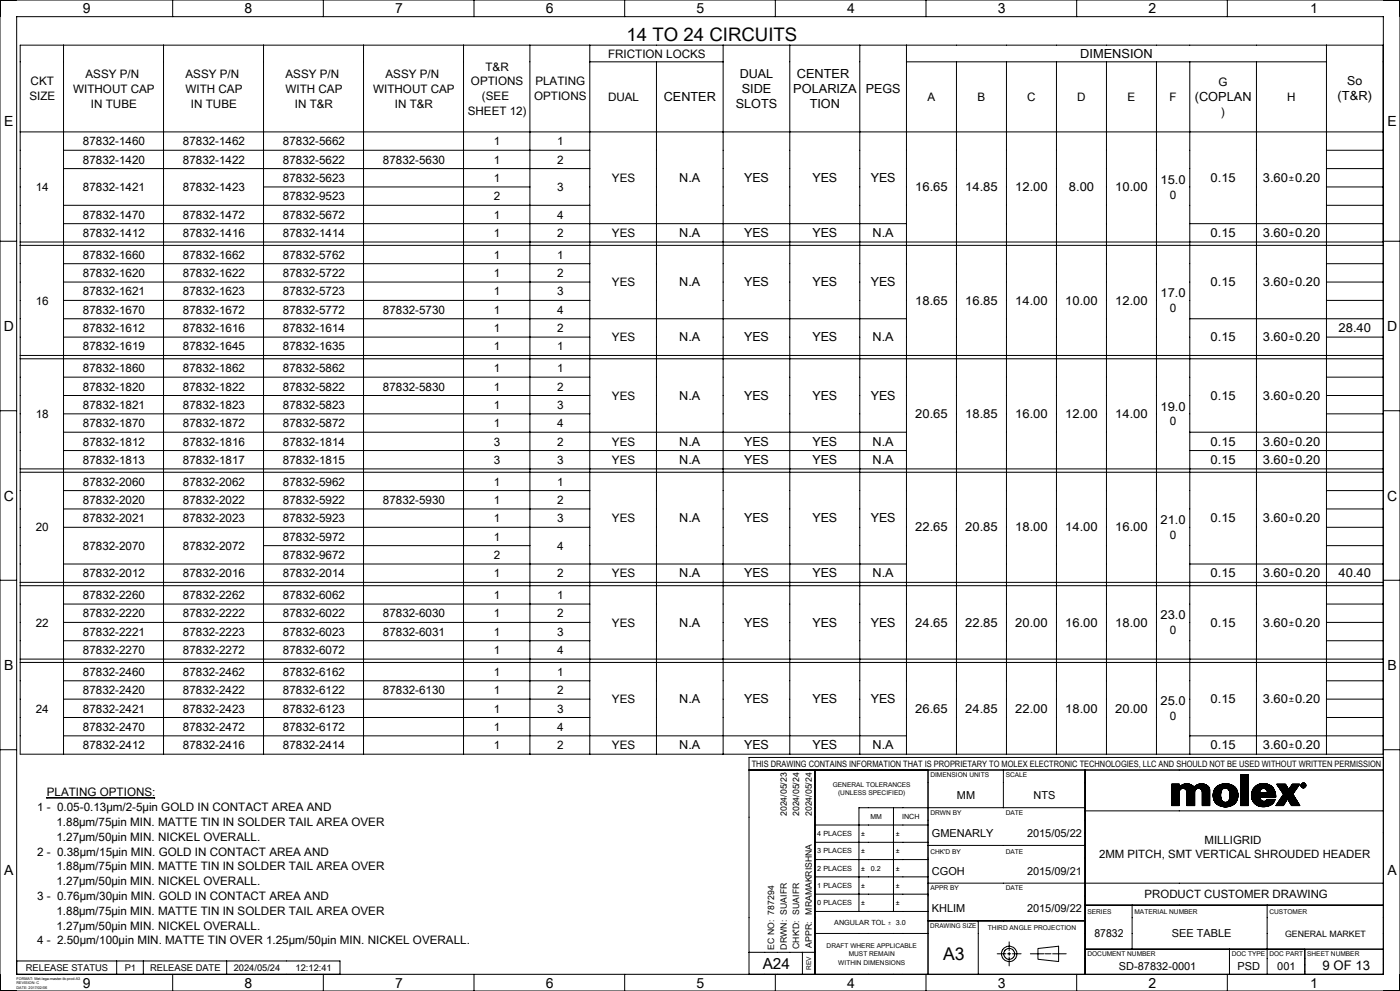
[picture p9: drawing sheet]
<svg xmlns="http://www.w3.org/2000/svg" width="420mm" height="297mm" viewBox="0 0 420 297" stroke-linecap="round" stroke-linejoin="round" font-family="sans-serif">
<g fill="none" stroke="#000" stroke-width=".3">
<path d="M0 0h420v297h-420zM5 5h410v287h-410zM19.1 13.5v212.5M49.1 13.5v212.5M51.8 0v5M79.1 13.5v212.5M97 0v5M109.1 13.5v212.5M139.1 13.5v212.5M142.2 0v5M159 13.5v212.5M176.9 13.5v212.5"/>
<path d="M176.9 18.5h40M187.4 0v5M196.9 18.5v207.5M216.9 13.5v212.5M232.6 0v5M236.9 13.5v212.5M257.9 13.5v212.5M271.9 13.5v212.5M271.9 18.5h126M277.8 0v5M286.9 18.5v207.5M301.9 18.5v207.5"/>
<path d="M316.9 18.5v207.5M323 0v5M331.9 18.5v207.5M346.9 18.5v207.5M356.9 18.5v207.5M368.2 0v5M376.9 18.5v207.5M397.9 13.5v212.5M414.9 13.5h-408.8v212.5h408.8M6.1 39.5h408.8M19.1 45h157.8M19.1 50.5h157.8"/>
<path d="M79.1 56h79.9M397.9 45h17M397.9 50.5h17M397.9 56h17M0 72.3h5M6.1 73.5h408.8M6.1 72.5h408.8M19.1 79h157.8M19.1 61.5h157.8M19.1 67h252.8M356.9 67h58M397.9 79h17"/>
<path d="M397.9 61.5h17M415 72.3h5M19.1 84.5h157.8M19.1 90h157.8M19.1 95.5h252.8M356.9 95.5h58M397.9 84.5h17M397.9 90h17M6.1 106.5h408.8M6.1 107.5h408.8M19.1 101h157.8M19.1 113h157.8"/>
<path d="M19.1 118.5h157.8M397.9 101h17M397.9 113h17M397.9 118.5h17M0 123.1h5M19.1 124h157.8M19.1 129.5h252.8M19.1 135h252.8M356.9 129.5h58M356.9 135h58M397.9 124h17M415 123.1h5"/>
<path d="M6.1 140.5h408.8M6.1 141.5h408.8M19.1 147h157.8M19.1 152.5h157.8M19.1 158h157.8M397.9 147h17M397.9 152.5h17M397.9 158h17M0 173.9h5M6.1 174.5h408.8M6.1 175.5h408.8M19.1 169h252.8"/>
<path d="M79.1 163.5h79.9M356.9 169h58M397.9 163.5h17M415 173.9h5M6.1 197.5h408.8M6.1 198.5h408.8M19.1 181h157.8M19.1 186.5h157.8M19.1 192h157.8M397.9 181h17M397.9 186.5h17M397.9 192h17"/>
<path d="M19.1 204h157.8M19.1 209.5h157.8M19.1 215h157.8M397.9 204h17M397.9 209.5h17M397.9 215h17M0 224.7h5M14 239h32.4v.2h-32.4zM19.1 220.5h252.8M224.7 230.8h190.3M244.5 230.8v61.2M278.4 230.8v61.2"/>
<path d="M301 230.8v11.3M325.5 230.8v61.2M351.6 235l-.1 .2M351.7 235l-.2 .3M351.9 235l-.4 .5 .4-.5M352 235l-.5 .6M352.2 235l-.7 .7M352.3 235l-.8 .8M352.3 235l-.8 .9M352.5 235l-1 1M352.6 235l-1.1 1.1M352.7 235l-1.2 1.2"/>
<path d="M352.8 235l-1.3 1.4M352.9 235l-1.4 1.4M353 235l-1.5 1.5M353.1 235l-1.6 1.7M353.2 235l-1.7 1.8M353.3 235l-1.8 1.8M353.4 235l-1.9 2M353.5 235l-2 2.1M353.6 235l-2.1 2.2M353.8 235l-2.3 2.3M353.8 237.4a1.14 1.14 0 0 1 1.1-1.1 1.14 1.14 0 0 1 1.2 1.1M353.8 239.9l-1.5 1.5"/>
<path d="M353.8 239.8l-1.6 1.6M353.8 239.7l-1.8 1.7M353.8 239.6l-1.8 1.8M353.8 239.5l-1.9 1.9M353.8 239.4l-2.1 2M353.8 239.3l-2.2 2.1M353.8 239.1l-2.2 2.3 2.2-2.2M353.8 239l-2.3 2.3M353.8 238.8l-2.3 2.4M353.8 238.8l-2.3 2.3M353.8 238.7l-2.3 2.3M353.8 238.5l-2.3 2.4"/>
<path d="M353.8 238.4l-2.3 2.4M353.8 238.1l-2.3 2.6M353.8 238l-2.3 2.4M353.8 237.9l-2.3 2.4M353.8 237.8l-2.3 2.3M353.8 237.7l-2.3 2.4M353.8 237.6l-2.3 2.4M353.8 237.5l-2.3 2.3M353.8 237.4l-2.3 2.3M353.8 235v.9a2.94 2.94 0 0 1 4.4 0 2.7 2.7 0 0 1 4.7 .9v4.6M353.8 235.6l-2.3 2.3M353.8 235.5l-2.3 2.3"/>
<path d="M353.8 235.4l-2.3 2.3M353.8 235.3l-2.3 2.3M353.8 235.1l-2.3 2.4M353.8 235.1l-2.3 2.3M353.8 235h-2.3v6.4h2.3v-4M353.8 237.3l-2.3 2.3M353.8 235.9l-2.3 2.3M353.8 235.8l-2.3 2.4M353.8 235.7l-2.3 2.3M353.8 237.1l-2.3 2.4M353.9 237l-2.4 2.4M354.1 236.7l-2.6 2.6"/>
<path d="M354.5 235.3l-3 3M354.7 235.2l-3.2 3.3M355 235.1l-3.5 3.5M355.2 236.3l1.4-1.3-1.3 1.3M355.2 235l-3.7 3.8 3.6-3.8M355.4 235l-3.9 3.9M355.5 234.9l-4 4.1M355.7 234.9l-4.2 4.2M355.7 234.9l-4.2 4.3M355.9 234.9l-1.7 1.6M356 237l1.6-1.6-1.6 1.6M356 234.9l-1.5 1.4"/>
<path d="M356.1 237.4v4M356.1 237.8l2-2-2 2.1M356.1 234.9l-1.4 1.4M356.2 234.9l-1.4 1.4M356.3 234.9l-1.4 1.4M356.4 234.9l-1.4 1.4M356.5 234.9l-1.4 1.4M356.7 235l-1.4 1.3M356.8 235l-1.4 1.4M356.9 235l-1.4 1.4M356.9 220.5h58M357 235.1l-1.4 1.4 1.5-1.4"/>
<path d="M357.1 235.1l-1.4 1.4M357.2 235.2l-1.4 1.4M357.3 235.2l-1.5 1.5M357.4 235.3l-1.5 1.5M357.5 235.3l-1.6 1.6M357.7 235.4l-1.7 1.7M357.8 235.5l-1.8 1.7M357.8 235.5l-1.7 1.8M357.9 235.6l-1.8 1.7M357.9 235.6l-1.8 1.9M358 235.7l-1.9 1.9M358 235.7l-1.9 2"/>
<path d="M358.2 235.9l-2.1 2.1M358.4 237.4a1.14 1.14 0 0 1 1.1-1.1 1.14 1.14 0 0 1 1.2 1.1M358.4 237.4v4M358.4 240l-1.5 1.4M358.4 239.9l-1.6 1.5M358.4 239.7l-1.7 1.7M358.4 239.7l-1.8 1.7M358.4 239.6l-1.9 1.8M358.4 239.4l-2 2M358.4 239.3l-2.1 2.1M358.4 239.3l-2.2 2.1M358.4 239.1l-2.3 2.3"/>
<path d="M358.4 239l-2.3 2.4M358.4 238.9l-2.3 2.4M358.4 238.8l-2.3 2.4M358.4 238.7l-2.3 2.4M358.4 238.6l-2.3 2.4M358.4 238.5l-2.3 2.4M358.4 238.4l-2.3 2.4M358.4 238.2l-2.3 2.4 2.3-2.3M358.4 238.1l-2.3 2.4M358.4 237.9l-2.3 2.4M358.4 237.9l-2.3 2.3M358.4 237.8l-2.3 2.4"/>
<path d="M358.4 237.6l-2.3 2.4M358.4 237.5l-2.3 2.4M358.4 237.4l-2.3 2.4M358.4 237.3l-2.3 2.4M358.4 237.2l-2.3 2.4M358.5 237l-2.4 2.5M358.6 236.8l-2.5 2.6M358.7 235.5l-2.6 2.6M359.2 235.2l-3.1 3.1 3-3M359.4 235.1l-3.3 3.3M359.6 235l-3.5 3.5M359.7 235l-3.6 3.7"/>
<path d="M359.8 235l-3.7 3.7M360 234.9l-3.9 3.9M360.1 234.9l-4 4.1M360.2 234.9l-4.1 4.2M360.4 234.9l-4.3 4.3M360.4 234.9l-4.3 4.4M360.5 234.9l-1.5 1.5M360.7 234.9l-1.5 1.4M360.7 237.3l1.7-1.6-1.7 1.7M360.7 237.4v4h2.2M360.7 237.6l1.9-1.8-1.9 2M360.8 234.9l-1.4 1.4"/>
<path d="M360.8 234.9l-1.3 1.4M360.9 234.9l-1.4 1.4M361 235l-1.3 1.3M361.1 235l-1.3 1.3M361.2 235l-1.3 1.3M361.3 235l-1.4 1.3M361.4 235l-1.4 1.4M361.4 235.1l-1.3 1.3M361.5 235.1l-1.3 1.3M361.6 235.1l-1.3 1.4 1.4-1.3M361.7 235.2l-1.4 1.4M361.8 235.2l-1.4 1.5"/>
<path d="M361.9 235.3l-1.5 1.4M361.9 235.3l-1.4 1.5M362 235.4l-1.5 1.4M362.1 235.4l-1.5 1.5M362.2 235.4l-1.6 1.6 1.6-1.5M362.3 235.5l-1.6 1.6M362.3 235.6l-1.6 1.6M362.5 235.7l-1.8 1.8M362.6 235.9l-1.9 1.9M362.6 235.9l-1.9 2M362.7 236l-2 2.1M362.7 236.1l-2 2.1"/>
<path d="M362.8 236.1l-2.1 2.2M362.8 236.2l-2.1 2.2M362.8 236.3l-2.1 2.2M362.9 236.4l-2.2 2.2M362.9 236.5l-2.2 2.2M362.9 236.6l-2.2 2.2M362.9 236.6l-2.2 2.3M362.9 239.8l-1.5 1.6 1.5-1.5M362.9 239.7l-1.7 1.7M362.9 239.6l-1.8 1.8M362.9 239.5l-1.9 1.9M362.9 239.4l-2 2"/>
<path d="M362.9 239.2l-2.1 2.2 2.1-2.1M362.9 239.1l-2.2 2.2M362.9 238.9l-2.2 2.3M362.9 238.9l-2.2 2.2M362.9 238.8l-2.2 2.2M362.9 238.6l-2.2 2.3M362.9 238.3l-2.2 2.3M362.9 238.2l-2.2 2.3M362.9 238.1l-2.2 2.3M362.9 238l-2.2 2.3M362.9 237.9l-2.2 2.2M362.9 237.8l-2.2 2.3"/>
<path d="M362.9 237.7l-2.2 2.3M362.9 237.6l-2.2 2.2M362.9 237.4l-2.2 2.3 2.2-2.2M362.9 237.3l-2.2 2.2M362.9 237.1l-2.2 2.3M362.9 237.1l-2.2 2.2M362.9 237l-2.2 2.3M362.9 236.8l-2.2 2.3M362.9 236.7l-2.2 2.3M365 235.8l-.3 .3M365.2 235.6a3.6 3.6 0 0 0-.8 4.6M365.2 235.6a4.2 4.2 0 0 1 5.7 .9"/>
<path d="M365.2 235.6l-.7 .7M365.5 235.4l-1.2 1.2M365.8 235.3l-1.6 1.5M366 235.2l-1.8 1.8M366.2 235.1l-2.1 2.1M366.2 238.4l-1.8 1.8M366.2 238.2l-1.8 2 1.8-1.8M366.2 238.5l-1.7 1.8M366.2 238.1l-1.9 1.9M366.2 238.6l-1.7 1.8M366.2 238l-1.9 2M366.2 237.9l-1.9 2"/>
<path d="M366.2 238.8l-1.6 1.7M366.2 237.8l-2 2M366.3 237.6l-2.1 2.1M366.3 239l-1.6 1.6M366.3 235.1l-2.2 2.2M366.3 239.1l-1.5 1.6M366.3 237.5l-2.1 2.2M366.3 239.2l-1.5 1.5M366.3 239.3l-1.5 1.5M366.3 239.4l-1.4 1.4M366.3 237.2l-2.2 2.4 2.2-2.2M366.4 239.4l-1.5 1.5"/>
<path d="M366.4 237.1l-2.3 2.3M366.4 235.1l-2.4 2.3M366.4 239.7l-1.3 1.3M366.5 239.8l-1.3 1.3M366.5 236.9l-2.4 2.4M366.6 239.9l-1.3 1.2M366.6 239.9l-1.3 1.3M366.6 235l-2.6 2.6M366.7 236.5a1.39 1.39 0 0 1 1.7-.1 1.39 1.39 0 0 1 .6 1.5 2 2 0 0 1-1.3 2.6 1.96 1.96 0 0 1-1.5-2.6zM366.8 235l-2.8 2.7M366.8 235l-2.8 2.8M367 234.9l-3 3.1"/>
<path d="M367.1 234.9l-3.2 3.2M367.2 234.9l-3.3 3.3M367.3 234.9l-3.4 3.4M367.4 234.9l-3.5 3.5M367.6 234.9l-3.7 3.6M367.7 234.9l-3.8 3.7M367.8 234.9l-3.8 3.8M367.9 234.9l-3.9 3.9M368 234.9l-4 4M368.1 234.9l-4.1 4.1M368.2 234.9l-4.2 4.2M368.4 234.9l-4.4 4.3"/>
<path d="M368.5 235l-1.4 1.3M368.5 236.5l1.2-1.1-1.2 1.2M368.6 235l-1.3 1.2M368.7 235l-1.3 1.2M368.7 235l-1.1 1.2 1.2-1.2M368.9 235.1l-1.2 1.1M369 237.6l1.6-1.6-1.6 1.7M369 235.1l-1.2 1.1M369 237.9l1.7-1.7-1.7 1.8M369 235.1l-1.1 1.1M369.1 235.1l-1.1 1.1M369.2 235.2l-1.1 1"/>
<path d="M369.3 235.2l-1.2 1.1M369.3 235.2l-1 1.1 1.1-1.1M369.5 235.3l-1.2 1.1M369.6 235.3l-1.2 1.1M369.8 235.4l-1.2 1.2M369.9 235.5l-1.3 1.2M370 235.5l-1.3 1.3M370.1 235.6l-1.4 1.3M370.1 235.6l-1.3 1.4M370.2 235.7l-1.4 1.3M370.3 235.7l-1.4 1.5M370.4 235.8l-1.5 1.5"/>
<path d="M370.4 235.9l-1.5 1.5M370.5 235.9l-1.6 1.6M370.7 236.1l-1.7 1.7M370.8 236.3l-1.8 1.8M370.8 236.3l-1.8 1.9M370.9 236.4l-1.9 1.9M370.9 236.5l-1.9 1.9M370.9 236.5l.5 1.6-.1 1.1-.4 1M370.9 236.5l-1.9 2M371 236.6l-2 2M371 236.7l-2 2.1M371 240l-1.3 1.3"/>
<path d="M371.1 236.8l-2.1 2M371.1 236.8l-2.1 2.2M371.1 236.9l-2.2 2.2M371.1 239.8l-1.7 1.7M371.2 237l-2.3 2.3M371.2 237.1l-2.3 2.3M371.2 239.6l-2 1.9M371.2 237.1l-2.4 2.4M371.2 237.2l-2.4 2.5M371.2 239.4l-2.1 2.2M371.3 237.3l-4.5 4.4M371.3 239.3l-2.3 2.3"/>
<path d="M371.3 237.4l-4.4 4.4M371.3 239.2l-2.5 2.5M371.3 237.5l-4.2 4.3M371.3 237.6l-4.1 4.2M371.3 239l-2.7 2.7M371.3 237.7l-4 4.1M371.4 238.9l-2.9 2.8M371.4 237.9l-4 3.9M371.4 238.8l-3 3M371.4 237.9l-3.9 3.9M371.4 238.7l-3.1 3.1M371.4 238l-3.8 3.8"/>
<path d="M371.4 238.1l-3.7 3.7M371.4 238.5l-3.3 3.3M371.4 238.4l-3.4 3.4M371.4 238.4l-3.5 3.4M371.4 238.2l-3.6 3.6M372.2 239.4l2.3-2.3-2.3 2.4M372.2 236.1l2.3-2.3-2.3 2.4M372.2 235.2l2.3-2.2-2.3 2.4M372.2 233.7l1.5-1.5-1.5 1.5M372.2 232.2h.1M372.4 232.2l-.2 .2M372.4 232.2l-.2 .3"/>
<path d="M372.5 232.2l-.3 .4M372.7 232.2l-.5 .5M372.8 232.2l-.6 .7 .6-.7M373 232.2l-.8 .8M373.1 232.2l-.9 1M373.2 232.2l-1 1.1M373.3 232.2l-1.1 1.1M373.4 232.2l-1.2 1.2M373.5 232.2l-1.3 1.4M373.8 232.2l-1.6 1.7M373.9 232.2l-1.7 1.8M374 232.2l-1.8 1.9"/>
<path d="M374.2 232.2l-2 2M374.2 232.2l-2 2.1M374.3 232.2l-2.1 2.2M374.5 232.2l-2.3 2.3M374.5 232.2h-2.3v9.2M374.5 232.2v9.2M374.5 240l-1.5 1.4M374.5 239.8l-1.6 1.6 1.6-1.5M374.5 239.7l-1.8 1.7M374.5 239.6l-1.9 1.8M374.5 239.4l-2 2M374.5 239.4l-2.1 2"/>
<path d="M374.5 239.3l-2.2 2.1M374.5 239.1l-2.3 2.3M374.5 239l-2.3 2.4M374.5 239l-2.3 2.3M374.5 238.8l-2.3 2.4M374.5 238.7l-2.3 2.4M374.5 238.6l-2.3 2.4M374.5 238.5l-2.3 2.4M374.5 238.4l-2.3 2.4M374.5 238.3l-2.3 2.4M374.5 238.2l-2.3 2.4M374.5 238.1l-2.3 2.4"/>
<path d="M374.5 237.9l-2.3 2.4 2.3-2.3M374.5 237.8l-2.3 2.4M374.5 237.6l-2.3 2.4M374.5 237.5l-2.3 2.4M374.5 237.5l-2.3 2.3M374.5 237.3l-2.3 2.4M374.5 237.2l-2.3 2.4M374.5 236.9l-2.3 2.4M374.5 236.8l-2.3 2.4M374.5 236.7l-2.3 2.4M374.5 236.6l-2.3 2.4M374.5 236.5l-2.3 2.4"/>
<path d="M374.5 236.4l-2.3 2.4M374.5 236.3l-2.3 2.4M374.5 236.1l-2.3 2.4M374.5 236.1l-2.3 2.3M374.5 236l-2.3 2.4M374.5 235.8l-2.3 2.4M374.5 235.7l-2.3 2.4M374.5 235.5l-2.3 2.5 2.3-2.3M374.5 235.4l-2.3 2.4M374.5 235.3l-2.3 2.4M374.5 235.2l-2.3 2.4M374.5 235.1l-2.3 2.4"/>
<path d="M374.5 235l-2.3 2.4M374.5 234.9l-2.3 2.4M374.5 234.8l-2.3 2.4M374.5 234.7l-2.3 2.3M374.5 234.6l-2.3 2.4M374.5 234.5l-2.3 2.4M374.5 234.4l-2.3 2.3M374.5 234.3l-2.3 2.3M374.5 234.2l-2.3 2.4M374.5 234.1l-2.3 2.3M374.5 233.9l-2.3 2.4M374.5 233.6l-2.3 2.4"/>
<path d="M374.5 233.5l-2.3 2.4M374.5 233.4l-2.3 2.4M374.5 233.3l-2.3 2.4M374.5 233.2l-2.3 2.4M374.5 233.1l-2.3 2.4M374.5 232.8l-2.3 2.4M374.5 232.7l-2.3 2.4M374.5 232.6l-2.3 2.3M374.5 232.4l-2.3 2.4M374.5 232.3l-2.3 2.4 2.3-2.3M375.5 238v1.1l.4 1M375.7 236.9l-.2 1.1"/>
<path d="M376.8 235.5l-.7 .7M377.2 235.3l-1.3 1.2M377.3 235.2l-1.5 1.5M377.5 235.1l-1.8 1.8M377.7 235.1l-2 2M377.9 235l-2.3 2.2M377.9 237.4l-2.2 2.3M377.9 237.5l-2.2 2.3M377.9 237.3l-2.2 2.3M377.9 237.6a1.15 1.15 0 0 1 1.2-1.3 1.15 1.15 0 0 1 1.1 1.3M377.9 237.6h2.3M377.9 239l-1.6 1.7"/>
<path d="M377.9 235l-2.3 2.3M378 239.1l-1.6 1.7M378 237.2l-2.4 2.4M378 239.2l-1.6 1.6 1.6-1.5M378 237l-2.4 2.5M378 239.3l-1.5 1.6M378 239.4l-1.5 1.5M378.1 237.6l-2.3 2.3M378.1 239.5l-1.5 1.5M378.1 234.9l-2.6 2.6M378.1 236.8l-2.5 2.6M378.2 239.6l-1.5 1.5"/>
<path d="M378.2 239.7l-1.4 1.4M378.2 237.6l-2.4 2.4M378.3 234.9l-2.8 2.8M378.3 239.8l-1.4 1.4M378.4 237.6l-2.6 2.5M378.4 239.9l-1.4 1.3M378.4 234.9l-2.9 2.9M378.4 239.9l-1.4 1.4M378.5 237.6l-2.6 2.6M378.5 234.9l-3 3.1M378.6 237.6l-2.7 2.6M378.6 234.9l-3.2 3.1"/>
<path d="M378.7 237.6l-2.7 2.7 2.8-2.7M378.7 234.8l-3.3 3.3M378.9 234.8l-3.5 3.5M378.9 237.6l-2.8 2.8M379 234.8l-3.6 3.6 3.6-3.6M379.2 234.8l-3.8 3.8M379.2 237.6l-3 3M379.3 234.8l-3.9 3.9M379.3 237.6l-3.1 3M379.4 234.9l-3.9 3.9M379.4 237.6l-1.3 1.3M379.5 237.6l-1.3 1.3"/>
<path d="M379.5 234.9l-4 4M379.6 237.6l-1.4 1.3M379.7 234.9l-4.2 4.1M379.7 238.9l2.4-2.4-2.4 2.4M379.7 237.6l-1.3 1.3M379.8 234.9l-4.3 4.2M379.9 237.6l-1.4 1.3M379.9 234.9l-4.3 4.4 4.3-4.4M379.9 236.7l1.3-1.2-1.3 1.2M380 237.6l-1.4 1.3M380 235l-1.6 1.5M380 237.6l-1.2 1.3 1.4-1.3"/>
<path d="M380.1 235l-1.4 1.4M380.2 239.6l-.1 .1M380.2 235l-1.4 1.3M380.2 235a3.6 3.6 0 0 0-4.5 1.9M380.2 235l1 .4 1 1.2M380.2 237.3l1.5-1.4-1.5 1.5M380.2 235l-1.2 1.3M380.3 239.6l-2.2 2.1M380.3 235.1l-1.3 1.2M380.3 239.6l-2.1 2.1M380.4 235.1l-1.2 1.2M380.5 239.6l-2.2 2.1"/>
<path d="M380.5 235.1l-1.2 1.2M380.5 235.1l-1.1 1.2M380.6 239.6l-2.2 2.1M380.6 235.2l-1.2 1.1M380.7 239.6l-2.2 2.1M380.7 235.2l-1.2 1.2M380.8 239.6l-2.2 2.2M380.8 235.2l-1.2 1.2M380.9 235.3l-1.2 1.1M380.9 239.6l-2.2 2.2M380.9 235.3l-1.2 1.2M381 235.3l-1.2 1.3 1.3-1.2"/>
<path d="M381 239.6l-2.2 2.2M381.1 239.6l-2.2 2.2M381.2 239.6l-2.2 2.2M381.2 235.5l-1.2 1.3M381.3 239.6l-2.2 2.2M381.3 235.6l-1.3 1.2M381.4 235.6l-1.3 1.3 1.3-1.3M381.4 239.6l-2.2 2.2M381.5 235.7l-1.4 1.3M381.5 235.7l-1.3 1.4M381.5 239.6l-2.2 2.2M381.6 235.8l-1.4 1.4"/>
<path d="M381.7 239.6l-2.3 2.2M381.7 239.6l-2.1 2.1M381.7 235.9l-1.5 1.6M381.8 236l-2.9 2.9M381.8 236.1l-2.8 2.8M381.8 239.6l-2.2 2.1M381.9 238.9l.8-.8-.8 .8M381.9 236.1l-2.8 2.8M381.9 236.2l-2.7 2.7M382 239.6l-2.2 2.1M382 236.2l-2.7 2.7M382 236.3l-2.6 2.6"/>
<path d="M382.1 236.4l-2.5 2.5M382.1 239.6l-2.2 2.1M382.1 239.6l-2 2.1M382.2 236.6l-2.3 2.3M382.2 236.6l.5 2.3h-4.8a1.18 1.18 0 0 0 .8 1.2 1.18 1.18 0 0 0 1.4-.5h2.4M382.2 236.6l-2.2 2.3M382.3 236.7l-2.2 2.2M382.3 239.6l-2.2 2.1M382.3 236.8l-2.1 2.1M382.3 236.8l-2 2.1M382.3 236.9l-1.9 2M382.4 239.6l-2.1 2"/>
<path d="M382.4 237l-1.8 1.9 1.8-1.8M382.4 239.9l-1.5 1.5M382.4 237.1l-1.7 1.8M382.5 239.8l-1.7 1.6M382.5 237.2l-1.7 1.7M382.5 237.3l-1.6 1.6M382.5 239.6l-2 2M382.5 239.6l-1.9 1.9M382.5 239.6a3.4 3.4 0 0 1-3.9 2.2M382.5 237.4l-1.4 1.5 1.4-1.4M382.6 237.5l-1.4 1.4M382.6 237.6l-1.3 1.3"/>
<path d="M382.6 237.7l-1.1 1.2M382.6 237.8l-1.1 1.1M382.6 237.9l-1 1M382.7 238l-.9 .9M382.7 238.3l-.6 .6M382.7 238.4l-.5 .5M382.7 238.4l-.4 .5 .4-.4M382.7 238.6l-.2 .3M382.7 238.6l-.3 .3M382.7 238.8v.1M382.7 238.8l-.1 .1M383.1 235v.1"/>
<path d="M383.2 235v.2l.1-.2M383.5 235l-.3 .3M383.6 235l-.3 .4M383.7 235l-.4 .4 .5-.4M383.9 235l-.5 .5M383.9 235l-.5 .6M384 239.5l4.6-4.5-4.7 4.7M384.1 235l-.6 .6M384.2 235l-.7 .7M384.3 235l-.7 .8 .8-.8M384.5 235l-.9 .9M384.5 237.2l1.6-1.5-1.5 1.6"/>
<path d="M384.6 235l-.9 1M384.7 235l-1 1M384.8 235l-1 1.1 1.1-1.1M385 235l-1.2 1.2M385.1 238l-2.3 3.4M385.1 235l-1.2 1.3M385.3 235l-1.4 1.3M385.3 235l-1.3 1.4M385.4 235l-1.4 1.5M385.6 235l-1.5 1.5M385.6 235l-1.5 1.6M385.6 235h-2.6l2.1 3"/>
<path d="M385.6 235l1 1.6 1.1-1.6M385.7 235.1l-1.5 1.7M385.8 235.3l-1.5 1.5M385.8 235.4l-1.5 1.5M385.9 235.4l-1.5 1.6M385.9 235.5l-1.5 1.5M385.9 235.5l-1.4 1.6M386 239.9l-1.6 1.5M386 235.6l-1.5 1.6M386.1 235.8l-1.5 1.5M386.1 235.9l-1.4 1.5M386.2 239.6l-1.9 1.8"/>
<path d="M386.2 236l-1.5 1.5 1.5-1.5M386.3 236.1l-1.5 1.5M386.3 236.1l-1.5 1.6M386.4 236.2l-1.4 1.6M386.5 236.4l-1.5 1.5M386.5 236.5l-1.4 1.5M386.6 236.5l-1.6 1.6M387.7 235h2.2l-2.1 3M387.7 235v.1M387.8 235l-.3 .3M387.8 238l2.1 3.4M387.8 238l-1.4 1.6 1.5-1.5"/>
<path d="M387.9 235l-.7 .7M387.9 238.1l-1.5 1.6M388 238.2l-1.5 1.5M388 238.3l-1.4 1.6M388 235l-1 1.1M388 237.7l-1.7 1.8M388.1 235l-1.3 1.3M388.1 238.5l-1.5 1.5M388.2 238.5l-1.5 1.6M388.2 235l-3.4 3.5M388.2 238.6l-1.5 1.5M388.2 238.6l-1.5 1.6"/>
<path d="M388.3 238.7l-1.5 1.6M388.3 235l-3.8 3.8M388.3 237.3l-4.1 4.1M388.3 238.8l-1.5 1.5M388.4 238.9l-1.5 1.5M388.4 235l-4.1 4.2M388.5 239.1l-1.5 1.5M388.5 239.1l-1.5 1.6M388.6 239.2l-1.5 1.5M388.6 239.2l-1.5 1.6M388.6 236.9l-4.5 4.5M388.6 239.3l-1.5 1.6"/>
<path d="M388.7 239.4l-1.5 1.5M388.7 235l-5 5.1M388.7 239.5l-1.4 1.6M388.7 236.7l-4.7 4.7M388.8 239.6l-1.5 1.6M388.8 235l-5.4 5.5M388.9 239.7l-1.5 1.6M388.9 239.8l-1.5 1.5M389 239.8l-1.6 1.6M389 235l-5.8 5.8M389 239.9l-1.5 1.5M389 236.3l-5.1 5.1"/>
<path d="M389 235l-6 6M389.1 240l-1.5 1.4M389.1 235l-6.3 6.4M389.3 235l-6.5 6.4M389.3 235.9l-5.5 5.5M389.4 235l-6.5 6.4M389.4 235l-6.4 6.4M389.6 235l-6.5 6.4M389.6 235.5l-6 5.9M389.7 235l-6.5 6.4M389.7 235.3l-6.1 6.1M389.8 235l-6.5 6.4"/>
<path d="M389.9 235l-6.4 6.4M390.3 235.4h.1M390.3 235.5h.1M390.3 235.5v.1M390.3 235.2v.2M390.4 235.6h-.1M390.4 235.1l-.1 .1M390.4 235.7h.1M390.4 235.7v.1M390.4 235v.1M390.5 235.8h-.1M390.5 235.8v.1"/>
<path d="M390.5 235.9h.1M390.5 234.8v.1M390.6 236h.1M390.7 236h.1M390.7 236.1h.1M390.7 234.7l-.1 .1M390.7 235.7h.2M390.7 235h.5M390.7 235v.7M390.8 235l-.1 .1M390.8 236.1h.1M390.9 236.1h-.1"/>
<path d="M390.9 235.2v.2M390.9 235.5v.2M390.9 235.5h.2M390.9 235.4h.2M390.9 235.2h.2M390.9 235.7h-.1M390.9 235.6l-.1 .1M390.9 235.5l-.2 .2M390.9 235.3l-.2 .1M390.9 235.3l-.2 .2M390.9 235l-.2 .2M390.9 236.1h.1"/>
<path d="M390.9 235l-.2 .4 .2-.2M391 235.4l-.3 .2M391 236.1h-.1M391 234.7h-.2M391 235.4l-.1 .1M391.1 235l-.2 .2M391.1 235.5h.1M391.1 234.7h-.1M391.1 236.1h.1M391.1 235.2v.2M391.1 235.4l-.1 .1M391.1 235l-.1 .2"/>
<path d="M391.1 234.7h.1M391.2 235.5v.2M391.2 234.7h.1M391.2 235v.4M391.2 235.7h.2M391.2 235l-.1 .2M391.2 235.4l.1 .1M391.2 235.1l-.1 .1M391.2 236.1h-.1M391.3 235.1l-.1 .1M391.3 234.7h.1M391.3 235.6v.1"/>
<path d="M391.3 235.5v.1M391.3 235.6l-.1 .1M391.3 235.5l-.1 .1M391.3 235.7h.1M391.3 235.3l-.1 .2M391.3 235.1l-.3 .4M391.3 235.7h-.1M391.3 235.2l-.1 .2M391.4 235.7h.1M391.4 234.7l-.1 .1M391.4 234.8l.1 .1M391.6 234.9v.1"/>
<path d="M391.7 235l-.1 .1M391.7 235.1v.1M391.7 235.6l-.4 .5M391.7 235.2h.1M391.7 235.3h.1M391.8 235.5l-.1 .1M391.8 235.3l-.1 .1M391.8 235.4l-.1 .1M415 227h-190.3v65M415 224.7h5M244.5 247.3h33.9M244.5 252.4h33.9"/>
<path d="M244.5 257.6h33.9M268 242.1v31.1M278.4 253.4h47.1M325.5 243h89.5M325.5 242.1h-67.8v31.1M353.8 241.4h-.1M353.8 241.3l-.1 .1M353.8 241.2l-.3 .2M353.8 241.1l-.3 .3M353.8 241l-.4 .4M353.8 240.9l-.6 .5M353.8 240.8l-.7 .6"/>
<path d="M353.8 240.6l-.8 .8M353.8 240.6l-.9 .8M353.8 240.5l-1 .9M353.8 240.3l-1.1 1.1M353.8 240.2l-1.2 1.2M353.8 240.2l-1.3 1.2M353.8 240l-1.4 1.4M356.1 241.4h2.3M357.6 241.4l.8-.7-.7 .7M358.4 241.4h.1M358.4 241.3l-.1 .1M358.4 241.2l-.2 .2"/>
<path d="M358.4 241.1l-.3 .3 .3-.3M358.4 240.9l-.5 .5M358.4 240.8l-.6 .6M358.4 240.5l-.9 .9M358.4 240.4l-1 1M358.4 240.3l-1.2 1.1M358.4 240.2l-1.2 1.2M358.4 240.1l-1.3 1.3M360.7 240.7l2.2-2.2-2.2 2.3M362.3 241.4l.6-.5-.6 .5M362.9 241.4h.1M362.9 241.3h.1"/>
<path d="M362.9 241.2l-.2 .2M362.9 241.1l-.3 .3M362.9 241l-.4 .4M362.9 240.7l-.7 .7M362.9 240.6l-.9 .8M362.9 240.4l-1 1M362.9 240.3l-1.1 1.1M362.9 240.3l-1.2 1.1M362.9 240.1l-1.3 1.3M362.9 240l-1.4 1.4M364.4 240.2l.8 .9M364.6 240.5l1.6-1.6-1.6 1.7"/>
<path d="M365 240.9l1.4-1.3-1.4 1.4M366.2 241.6l1.2-1.1-1.1 1.1M366.6 240l-1.2 1.2M366.7 240.1l-1.2 1.2M366.7 240.1l-1.1 1.2M366.8 240.2l-1.2 1.1M366.9 240.2l-1.2 1.2M366.9 240.3l-1.1 1.1M367 240.3l-1.1 1.1M367.1 240.4l-1.2 1.1M367.1 240.4l-1.1 1.1M367.2 240.4l-1.1 1.1"/>
<path d="M367.5 240.5l-1.2 1.1M367.6 240.5l-1.2 1.1M367.7 240.5l-1.2 1.2M367.8 240.5l-1.2 1.2M367.9 240.4l-1.3 1.3M368.1 240.4l-1.4 1.3M370.8 240.3l-.7 .8M370.9 240.2l-1 1M370.9 240.2a4.1 4.1 0 0 1-5.7 .9M372.2 241.4h2.3M374.5 241.4h.1M374.5 241.3v.1"/>
<path d="M374.5 241.2l-.3 .2M374.5 241.1l-.3 .3M374.5 241.1l-.4 .3M374.5 240.9l-.5 .5M374.5 240.8l-.6 .6M374.5 240.8l-.7 .6M374.5 240.6l-.8 .8M374.5 240.5l-.9 .9M374.5 240.4l-1 1M374.5 240.3l-1.1 1.1M374.5 240.2l-1.2 1.2M374.5 240.1l-1.3 1.3"/>
<path d="M375.9 240.1l1.1 1.2 1.6 .5M376.1 240.5l3-2.9-3 2.9M377.1 241.3l1.5-1.3-1.4 1.4M378.6 240l-1.4 1.4M378.7 240.1l-1.4 1.3M378.8 240.1l-1.4 1.4M378.9 240.1l-1.4 1.4 1.4-1.4M379 240.2l-1.4 1.4M379.2 240.2l-1.5 1.4M379.3 240.2l-1.5 1.4M379.4 240.2l-1.5 1.4M379.5 240.1l-1.6 1.6"/>
<path d="M379.7 240l-1.7 1.7M382.2 240.4l-.8 .8M382.3 240.1l-1.2 1.2M382.8 241.4h2.2l1.3-2 1.2 2M385.1 241.3l-.1 .1M385.2 241.1l-.3 .3M385.3 241l-.5 .4M385.5 240.7l-.8 .7M385.7 240.4l-1.1 1M385.8 240.2l-1.3 1.2M386.9 240.5l1.5-1.5-1.5 1.5M387.5 241.4h2.4"/>
<path d="M388.7 241.4l.8-.7-.8 .7M389.1 240.1l-1.3 1.3M389.2 240.2l-1.3 1.2M389.2 240.2l-1.2 1.2M389.3 240.3l-1.2 1.1M389.3 240.4l-1 1M389.4 240.5l-1 .9M389.4 240.6l-.8 .8M389.5 240.8l-.6 .6M389.6 240.8l-.6 .6M389.6 240.9l-.5 .5M389.6 241.4l.2-.1-.1 .1"/>
<path d="M389.6 240.9l-.4 .5M389.7 241l-.4 .4M389.7 241.1l-.3 .3M389.8 241.1l-.3 .3M389.8 241.2l-.2 .2M389.9 241.3v.1M389.9 241.4h.1M244.5 262.8h33.9M244.5 268h33.9M244.5 273.2h33.9M244.5 279.8h33.9M278.4 264.7h136.6"/>
<path d="M278.4 276h47.1M293.5 276v16M325.5 271.3h89.5M339.6 271.3v13.2M380.1 271.3v20.7M5 288h97v4M35 288v4M43 288v4M51.8 292v5M68 288v4M97 292v5M142.2 292v5"/>
<path d="M187.4 292v5M224.7 285.4h19.8M232.6 292v5M240.7 285.4v6.6M277.8 292v5M299.2 285.8h2.6M302.3 285.8h.9M302.7 282.3v2.6M302.7 285.5v.8M302.7 286.8v2.7M303.7 285.8h2.6M309.1 285.8h4.1"/>
<path d="M311.4 284.3l6.2-.7v4.6l-6.2-.7zM313.5 285.8h1.8M315.8 285.8h4.1M323 292v5M368.2 292v5M368.8 284.5v7.5M391.4 284.5v7.5M415 284.5h-89.5"/>
<circle cx="391" cy="235.4" r=".7"/>
<circle cx="302.7" cy="285.8" r="2.34"/>
<circle cx="302.8" cy="285.8" r="1.64"/>
</g>
<text font-size="5.6" x="188" y="12.2">14 TO 24 CIRCUITS</text>
<text font-size="5.3" x="282.9" y="287.8">A3</text>
<text font-size="4.6" x="228.8" y="290.4">A24</text>
<g font-size="4.2">
<text x="24.9" y="4">9</text>
<text x="73.4" y="4">8</text>
<text x="118.6" y="4">7</text>
<text x="163.8" y="4">6</text>
<text x="209" y="4">5</text>
<text x="254.2" y="4">4</text>
<text x="299.4" y="4">3</text>
<text x="344.6" y="4">2</text>
<text x="393.1" y="4">1</text>
<text x="1.3" y="37.7">E</text>
<text x="416.3" y="37.7">E</text>
<text x="1.1" y="99.2">D</text>
<text x="416.1" y="99.2">D</text>
<text x="1.1" y="150">C</text>
<text x="416.1" y="150">C</text>
<text x="1.3" y="200.8">B</text>
<text x="416.3" y="200.8">B</text>
<text x="1.3" y="262.4">A</text>
<text x="416.3" y="262.4">A</text>
<text x="24.9" y="296">9</text>
<text x="73.4" y="296">8</text>
<text x="118.6" y="296">7</text>
<text x="163.8" y="296">6</text>
<text x="209" y="296">5</text>
<text x="254.2" y="296">4</text>
<text x="299.4" y="296">3</text>
<text x="344.6" y="296">2</text>
<text x="393.1" y="296">1</text>
</g>
<text font-size="3.9" x="396.8" y="290.6">9 OF 13</text>
<g font-size="3.8">
<text x="324.1" y="17.3">DIMENSION</text>
<text x="239" y="23.4">CENTER</text>
<text x="222.5" y="27.8">SIDE</text>
<text x="237.9" y="27.8">POLARIZA</text>
<text x="259.7" y="27.8">PEGS</text>
<text x="199.1" y="30.3">CENTER</text>
<text x="220.7" y="32.2">SLOTS</text>
<text x="242.9" y="32.2">TION</text>
<text x="358.4" y="30.3">(COPLAN</text>
<text x="401.3" y="30">(T&amp;R)</text>
</g>
<g font-size="3.7">
<text x="221.9" y="23.3">DUAL</text>
<text x="404.2" y="25.6">So</text>
<text x="203.8" y="54.5">N.A</text>
<text x="223.2" y="54.6">YES</text>
<text x="243.7" y="54.6">YES</text>
<text x="261.2" y="54.6">YES</text>
<text x="274.6" y="57.3">16.65</text>
<text x="289.6" y="57.3">14.85</text>
<text x="304.6" y="57.3">12.00</text>
<text x="320.7" y="57.3">8.00</text>
<text x="334.6" y="57.3">10.00</text>
<text x="348.2" y="55.1">15.0</text>
<text x="363.2" y="54.5">0.15</text>
<text x="378.8" y="54.5">3.60</text>
<text x="388.5" y="54.5">0.20</text>
<text x="203.8" y="71">N.A</text>
<text x="223.2" y="71.1">YES</text>
<text x="243.7" y="71.1">YES</text>
<text x="261.8" y="71">N.A</text>
<text x="363.2" y="71">0.15</text>
<text x="378.8" y="71">3.60</text>
<text x="388.5" y="71">0.20</text>
<text x="203.8" y="85.8">N.A</text>
<text x="223.2" y="85.8">YES</text>
<text x="243.7" y="85.8">YES</text>
<text x="261.2" y="85.8">YES</text>
<text x="348.2" y="89.1">17.0</text>
<text x="363.2" y="85.8">0.15</text>
<text x="378.8" y="85.8">3.60</text>
<text x="388.5" y="85.8">0.20</text>
<text x="274.6" y="91.3">18.65</text>
<text x="289.6" y="91.3">16.85</text>
<text x="304.6" y="91.3">14.00</text>
<text x="319.6" y="91.3">10.00</text>
<text x="334.6" y="91.3">12.00</text>
<text x="401.6" y="99.5">28.40</text>
<text x="203.8" y="102.3">N.A</text>
<text x="223.2" y="102.3">YES</text>
<text x="243.7" y="102.3">YES</text>
<text x="261.8" y="102.3">N.A</text>
<text x="363.2" y="102.3">0.15</text>
<text x="378.8" y="102.3">3.60</text>
<text x="388.5" y="102.3">0.20</text>
<text x="203.8" y="119.8">N.A</text>
<text x="223.2" y="119.8">YES</text>
<text x="243.7" y="119.8">YES</text>
<text x="261.2" y="119.8">YES</text>
<text x="363.2" y="119.8">0.15</text>
<text x="378.8" y="119.8">3.60</text>
<text x="388.5" y="119.8">0.20</text>
<text x="274.6" y="125.3">20.65</text>
<text x="289.6" y="125.3">18.85</text>
<text x="304.6" y="125.3">16.00</text>
<text x="319.6" y="125.3">12.00</text>
<text x="334.6" y="125.3">14.00</text>
<text x="348.2" y="123.1">19.0</text>
<text x="203.8" y="133.5">N.A</text>
<text x="223.2" y="133.6">YES</text>
<text x="243.7" y="133.6">YES</text>
<text x="261.8" y="133.5">N.A</text>
<text x="363.2" y="133.5">0.15</text>
<text x="378.8" y="133.5">3.60</text>
<text x="388.5" y="133.5">0.20</text>
<text x="203.8" y="139">N.A</text>
<text x="223.2" y="139.1">YES</text>
<text x="243.7" y="139.1">YES</text>
<text x="261.8" y="139">N.A</text>
<text x="363.2" y="139">0.15</text>
<text x="378.8" y="139">3.60</text>
<text x="388.5" y="139">0.20</text>
<text x="203.8" y="156.5">N.A</text>
<text x="223.2" y="156.6">YES</text>
<text x="243.7" y="156.6">YES</text>
<text x="261.2" y="156.6">YES</text>
<text x="274.6" y="159.3">22.65</text>
<text x="289.6" y="159.3">20.85</text>
<text x="304.6" y="159.3">18.00</text>
<text x="319.6" y="159.3">14.00</text>
<text x="334.6" y="159.3">16.00</text>
<text x="348.2" y="157.1">21.0</text>
<text x="363.2" y="156.5">0.15</text>
<text x="378.8" y="156.5">3.60</text>
<text x="388.5" y="156.5">0.20</text>
<text x="203.8" y="173">N.A</text>
<text x="223.2" y="173.1">YES</text>
<text x="243.7" y="173.1">YES</text>
<text x="261.8" y="173">N.A</text>
<text x="363.2" y="173">0.15</text>
<text x="378.8" y="173">3.60</text>
<text x="388.5" y="173">0.20</text>
<text x="401.6" y="173">40.40</text>
<text x="348.2" y="185.6">23.0</text>
<text x="203.8" y="187.8">N.A</text>
<text x="223.2" y="187.8">YES</text>
<text x="243.7" y="187.8">YES</text>
<text x="261.2" y="187.8">YES</text>
<text x="274.6" y="187.8">24.65</text>
<text x="289.6" y="187.8">22.85</text>
<text x="304.6" y="187.8">20.00</text>
<text x="319.6" y="187.8">16.00</text>
<text x="334.6" y="187.8">18.00</text>
<text x="363.2" y="187.8">0.15</text>
<text x="378.8" y="187.8">3.60</text>
<text x="388.5" y="187.8">0.20</text>
<text x="203.8" y="210.8">N.A</text>
<text x="223.2" y="210.8">YES</text>
<text x="243.7" y="210.8">YES</text>
<text x="261.2" y="210.8">YES</text>
<text x="274.6" y="213.5">26.65</text>
<text x="289.6" y="213.5">24.85</text>
<text x="304.6" y="213.5">22.00</text>
<text x="319.6" y="213.5">18.00</text>
<text x="334.6" y="213.5">20.00</text>
<text x="348.2" y="211.3">25.0</text>
<text x="363.2" y="210.8">0.15</text>
<text x="378.8" y="210.8">3.60</text>
<text x="388.5" y="210.8">0.20</text>
<text x="203.8" y="224.5">N.A</text>
<text x="223.2" y="224.6">YES</text>
<text x="243.7" y="224.6">YES</text>
<text x="261.8" y="224.5">N.A</text>
<text x="363.2" y="224.5">0.15</text>
<text x="378.8" y="224.5">3.60</text>
<text x="388.5" y="224.5">0.20</text>
</g>
<g font-size="3.5">
<text x="182.4" y="17.3">FRICTION LOCKS</text>
<text x="25.7" y="23.4">ASSY P/N</text>
<text x="55.7" y="23.4">ASSY P/N</text>
<text x="85.7" y="23.4">ASSY P/N</text>
<text x="115.7" y="23.4">ASSY P/N</text>
<text x="145.7" y="21.1">T&amp;R</text>
<text x="9.2" y="25.6">CKT</text>
<text x="22" y="27.8">WITHOUT CAP</text>
<text x="55.7" y="27.8">WITH CAP</text>
<text x="85.7" y="27.8">WITH CAP</text>
<text x="112" y="27.8">WITHOUT CAP</text>
<text x="141.3" y="25.6">OPTIONS</text>
<text x="160.6" y="25.6">PLATING</text>
<text x="365.6" y="25.9">G</text>
<text x="8.8" y="30">SIZE</text>
<text x="27.3" y="32.2">IN TUBE</text>
<text x="57.3" y="32.2">IN TUBE</text>
<text x="88.5" y="32.2">IN T&amp;R</text>
<text x="118.5" y="32.2">IN T&amp;R</text>
<text x="140.3" y="34.5">SHEET 12)</text>
<text x="144.6" y="30">(SEE</text>
<text x="160.2" y="30">OPTIONS</text>
<text x="182.4" y="30.3">DUAL</text>
<text x="278.3" y="30.3">A</text>
<text x="293.3" y="30.3">B</text>
<text x="308.2" y="30.3">C</text>
<text x="323.2" y="30.3">D</text>
<text x="338.3" y="30.3">E</text>
<text x="350.9" y="30.3">F</text>
<text x="366.4" y="34.7">)</text>
<text x="386.2" y="30.3">H</text>
<text x="24.9" y="43.5">87832-1460</text>
<text x="54.9" y="43.5">87832-1462</text>
<text x="84.9" y="43.5">87832-5662</text>
<text x="148.2" y="43.5">1</text>
<text x="167.1" y="43.5">1</text>
<text x="24.9" y="49">87832-1420</text>
<text x="54.9" y="49">87832-1422</text>
<text x="84.9" y="49">87832-5622</text>
<text x="114.9" y="49">87832-5630</text>
<text x="148.2" y="49">1</text>
<text x="167.1" y="49">2</text>
<text x="10.7" y="57.3">14</text>
<text x="24.9" y="57.3">87832-1421</text>
<text x="54.9" y="57.3">87832-1423</text>
<text x="84.9" y="54.5">87832-5623</text>
<text x="148.2" y="54.5">1</text>
<text x="167.1" y="57.3">3</text>
<text x="183.6" y="54.6">YES</text>
<text x="351" y="59.5">0</text>
<text x="24.9" y="65.5">87832-1470</text>
<text x="54.9" y="65.5">87832-1472</text>
<text x="84.9" y="60">87832-9523</text>
<text x="84.9" y="65.5">87832-5672</text>
<text x="148.2" y="60">2</text>
<text x="148.2" y="65.5">1</text>
<text x="167.1" y="65.5">4</text>
<text x="24.9" y="71">87832-1412</text>
<text x="54.9" y="71">87832-1416</text>
<text x="84.9" y="71">87832-1414</text>
<text x="148.2" y="71">1</text>
<text x="167.1" y="71">2</text>
<text x="183.6" y="71.1">YES</text>
<text x="24.9" y="77.5">87832-1660</text>
<text x="54.9" y="77.5">87832-1662</text>
<text x="84.9" y="77.5">87832-5762</text>
<text x="148.2" y="77.5">1</text>
<text x="167.1" y="77.5">1</text>
<text x="24.9" y="83">87832-1620</text>
<text x="54.9" y="83">87832-1622</text>
<text x="84.9" y="83">87832-5722</text>
<text x="148.2" y="83">1</text>
<text x="167.1" y="83">2</text>
<text x="24.9" y="88.5">87832-1621</text>
<text x="54.9" y="88.5">87832-1623</text>
<text x="84.9" y="88.5">87832-5723</text>
<text x="148.2" y="88.5">1</text>
<text x="167.1" y="88.5">3</text>
<text x="183.6" y="85.8">YES</text>
<text x="10.7" y="91.3">16</text>
<text x="24.9" y="94">87832-1670</text>
<text x="54.9" y="94">87832-1672</text>
<text x="84.9" y="94">87832-5772</text>
<text x="114.9" y="94">87832-5730</text>
<text x="148.2" y="94">1</text>
<text x="167.1" y="94">4</text>
<text x="351" y="93.5">0</text>
<text x="24.9" y="99.5">87832-1612</text>
<text x="54.9" y="99.5">87832-1616</text>
<text x="84.9" y="99.5">87832-1614</text>
<text x="148.2" y="99.5">1</text>
<text x="167.1" y="99.5">2</text>
<text x="24.9" y="105">87832-1619</text>
<text x="54.9" y="105">87832-1645</text>
<text x="84.9" y="105">87832-1635</text>
<text x="148.2" y="105">1</text>
<text x="167.1" y="105">1</text>
<text x="183.6" y="102.3">YES</text>
<text x="24.9" y="111.5">87832-1860</text>
<text x="54.9" y="111.5">87832-1862</text>
<text x="84.9" y="111.5">87832-5862</text>
<text x="148.2" y="111.5">1</text>
<text x="167.1" y="111.5">1</text>
<text x="24.9" y="117">87832-1820</text>
<text x="54.9" y="117">87832-1822</text>
<text x="84.9" y="117">87832-5822</text>
<text x="114.9" y="117">87832-5830</text>
<text x="148.2" y="117">1</text>
<text x="167.1" y="117">2</text>
<text x="183.6" y="119.8">YES</text>
<text x="10.7" y="125.3">18</text>
<text x="24.9" y="122.5">87832-1821</text>
<text x="54.9" y="122.5">87832-1823</text>
<text x="84.9" y="122.5">87832-5823</text>
<text x="148.2" y="122.5">1</text>
<text x="167.1" y="122.5">3</text>
<text x="24.9" y="128">87832-1870</text>
<text x="54.9" y="128">87832-1872</text>
<text x="84.9" y="128">87832-5872</text>
<text x="148.2" y="128">1</text>
<text x="167.1" y="128">4</text>
<text x="351" y="127.5">0</text>
<text x="24.9" y="133.5">87832-1812</text>
<text x="54.9" y="133.5">87832-1816</text>
<text x="84.9" y="133.5">87832-1814</text>
<text x="148.2" y="133.5">3</text>
<text x="167.1" y="133.5">2</text>
<text x="183.6" y="133.6">YES</text>
<text x="24.9" y="139">87832-1813</text>
<text x="54.9" y="139">87832-1817</text>
<text x="84.9" y="139">87832-1815</text>
<text x="148.2" y="139">3</text>
<text x="167.1" y="139">3</text>
<text x="183.6" y="139.1">YES</text>
<text x="24.9" y="145.5">87832-2060</text>
<text x="54.9" y="145.5">87832-2062</text>
<text x="84.9" y="145.5">87832-5962</text>
<text x="148.2" y="145.5">1</text>
<text x="167.1" y="145.5">1</text>
<text x="24.9" y="151">87832-2020</text>
<text x="54.9" y="151">87832-2022</text>
<text x="84.9" y="151">87832-5922</text>
<text x="114.9" y="151">87832-5930</text>
<text x="148.2" y="151">1</text>
<text x="167.1" y="151">2</text>
<text x="10.7" y="159.3">20</text>
<text x="24.9" y="156.5">87832-2021</text>
<text x="54.9" y="156.5">87832-2023</text>
<text x="84.9" y="156.5">87832-5923</text>
<text x="148.2" y="156.5">1</text>
<text x="167.1" y="156.5">3</text>
<text x="183.6" y="156.6">YES</text>
<text x="351" y="161.5">0</text>
<text x="24.9" y="164.8">87832-2070</text>
<text x="54.9" y="164.8">87832-2072</text>
<text x="84.9" y="162">87832-5972</text>
<text x="84.9" y="167.5">87832-9672</text>
<text x="148.2" y="162">1</text>
<text x="148.2" y="167.5">2</text>
<text x="167.1" y="164.8">4</text>
<text x="24.9" y="173">87832-2012</text>
<text x="54.9" y="173">87832-2016</text>
<text x="84.9" y="173">87832-2014</text>
<text x="148.2" y="173">1</text>
<text x="167.1" y="173">2</text>
<text x="183.6" y="173.1">YES</text>
<text x="24.9" y="179.5">87832-2260</text>
<text x="54.9" y="179.5">87832-2262</text>
<text x="84.9" y="179.5">87832-6062</text>
<text x="148.2" y="179.5">1</text>
<text x="167.1" y="179.5">1</text>
<text x="24.9" y="185">87832-2220</text>
<text x="54.9" y="185">87832-2222</text>
<text x="84.9" y="185">87832-6022</text>
<text x="114.9" y="185">87832-6030</text>
<text x="148.2" y="185">1</text>
<text x="167.1" y="185">2</text>
<text x="10.7" y="187.8">22</text>
<text x="24.9" y="190.5">87832-2221</text>
<text x="54.9" y="190.5">87832-2223</text>
<text x="84.9" y="190.5">87832-6023</text>
<text x="114.9" y="190.5">87832-6031</text>
<text x="148.2" y="190.5">1</text>
<text x="167.1" y="190.5">3</text>
<text x="183.6" y="187.8">YES</text>
<text x="351" y="190">0</text>
<text x="24.9" y="196">87832-2270</text>
<text x="54.9" y="196">87832-2272</text>
<text x="84.9" y="196">87832-6072</text>
<text x="148.2" y="196">1</text>
<text x="167.1" y="196">4</text>
<text x="24.9" y="202.5">87832-2460</text>
<text x="54.9" y="202.5">87832-2462</text>
<text x="84.9" y="202.5">87832-6162</text>
<text x="148.2" y="202.5">1</text>
<text x="167.1" y="202.5">1</text>
<text x="24.9" y="208">87832-2420</text>
<text x="54.9" y="208">87832-2422</text>
<text x="84.9" y="208">87832-6122</text>
<text x="114.9" y="208">87832-6130</text>
<text x="148.2" y="208">1</text>
<text x="167.1" y="208">2</text>
<text x="10.7" y="213.5">24</text>
<text x="24.9" y="213.5">87832-2421</text>
<text x="54.9" y="213.5">87832-2423</text>
<text x="84.9" y="213.5">87832-6123</text>
<text x="148.2" y="213.5">1</text>
<text x="167.1" y="213.5">3</text>
<text x="183.6" y="210.8">YES</text>
<text x="351" y="215.8">0</text>
<text x="24.9" y="219">87832-2470</text>
<text x="54.9" y="219">87832-2472</text>
<text x="84.9" y="219">87832-6172</text>
<text x="148.2" y="219">1</text>
<text x="167.1" y="219">4</text>
<text x="24.9" y="224.5">87832-2412</text>
<text x="54.9" y="224.5">87832-2416</text>
<text x="84.9" y="224.5">87832-2414</text>
<text x="148.2" y="224.5">1</text>
<text x="167.1" y="224.5">2</text>
<text x="183.6" y="224.6">YES</text>
<text x="14" y="238.7">PLATING OPTIONS:</text>
<text x="11.1" y="243.1">1 - 0.05-0.13µm/2-5µin GOLD IN CONTACT AREA AND</text>
<text x="17" y="247.5">1.88µm/75µin MIN. MATTE TIN IN SOLDER TAIL AREA OVER</text>
<text x="17" y="252">1.27µm/50µin MIN. NICKEL OVERALL.</text>
<text x="11.1" y="256.4">2 - 0.38µm/15µin MIN. GOLD IN CONTACT AREA AND</text>
<text x="17" y="260.9">1.88µm/75µin MIN. MATTE TIN IN SOLDER TAIL AREA OVER</text>
<text x="11.1" y="269.7">3 - 0.76µm/30µin MIN. GOLD IN CONTACT AREA AND</text>
<text x="17" y="265.3">1.27µm/50µin MIN. NICKEL OVERALL.</text>
<text x="17" y="274.2">1.88µm/75µin MIN. MATTE TIN IN SOLDER TAIL AREA OVER</text>
<text x="17" y="278.6">1.27µm/50µin MIN. NICKEL OVERALL.</text>
<text x="11.1" y="283.1">4 - 2.50µm/100µin MIN. MATTE TIN OVER 1.25µm/50µin MIN. NICKEL OVERALL.</text>
</g>
<g font-size="3.4">
<text x="329.7" y="257.3">2MM PITCH, SMT VERTICAL SHROUDED HEADER</text>
<text x="361.4" y="252.9">MILLIGRID</text>
<text x="343.4" y="269.2">PRODUCT CUSTOMER DRAWING</text>
</g>
<g font-size="3.3">
<text x="287.1" y="239.5">MM</text>
<text x="310.1" y="239.5">NTS</text>
<text x="279.6" y="250.8">GMENARLY</text>
<text x="308.1" y="250.8">2015/05/22</text>
<text x="279.6" y="262.1">CGOH</text>
<text x="308.1" y="262.1">2015/09/21</text>
<text x="279.6" y="273.4">KHLIM</text>
<text x="308.1" y="273.4">2015/09/22</text>
<text x="328.4" y="280.9">87832</text>
<text x="351.5" y="281">SEE TABLE</text>
<text x="335.7" y="290.8">SD-87832-0001</text>
<text x="371.2" y="290.8">PSD</text>
<text x="383.2" y="290.8">001</text>
</g>
<g font-size="3.1">
<text x="386.6" y="54.5">±</text>
<text x="386.6" y="71">±</text>
<text x="386.6" y="85.8">±</text>
<text x="386.6" y="102.3">±</text>
<text x="386.6" y="119.8">±</text>
<text x="386.6" y="133.5">±</text>
<text x="386.6" y="139">±</text>
<text x="386.6" y="156.5">±</text>
<text x="386.6" y="173">±</text>
<text x="386.6" y="187.8">±</text>
<text x="386.6" y="210.8">±</text>
<text x="386.6" y="224.5">±</text>
</g>
<g font-size="2.8">
<text x="7.8" y="291">RELEASE STATUS</text>
<text x="37.4" y="291">P1</text>
<text x="45" y="291">RELEASE DATE</text>
<text x="70.1" y="291">2024/05/24</text>
<text x="88.7" y="291">12:12:41</text>
</g>
<g font-size="2.6">
<text x="225.5" y="229.8">THIS DRAWING CONTAINS INFORMATION THAT IS PROPRIETARY TO MOLEX ELECTRONIC TECHNOLOGIES, LLC AND SHOULD NOT BE USED WITHOUT WRITTEN PERMISSION</text>
<text x="236" y="244.6" transform="rotate(-90 236 244.6)">2024/05/23</text>
<text x="239.8" y="244.6" transform="rotate(-90 239.8 244.6)">2024/05/24</text>
<text x="243.6" y="244.6" transform="rotate(-90 243.6 244.6)">2024/05/24</text>
<text x="243.6" y="274.1" transform="rotate(-90 243.6 274.1)">MRAMAKRISHNA</text>
<text x="385.5" y="280.7">GENERAL MARKET</text>
<text x="232.3" y="284.6" transform="rotate(-90 232.3 284.6)">EC NO: 787294</text>
<text x="236" y="284.6" transform="rotate(-90 236 284.6)">DRWN: SUAIFR</text>
<text x="239.8" y="284.4" transform="rotate(-90 239.8 284.4)">CHK'D: SUAIFR</text>
<text x="243.5" y="284.1" transform="rotate(-90 243.5 284.1)">APPR:</text>
</g>
<g font-size="2.1">
<text x="261.2" y="245.4">MM</text>
<text x="270.6" y="245.4">INCH</text>
<text x="245.2" y="250.6">4 PLACES</text>
<text x="245.2" y="255.7">3 PLACES</text>
<text x="245.2" y="260.9">2 PLACES</text>
<text x="261.2" y="260.9">0.2</text>
<text x="245.2" y="266.1">1 PLACES</text>
<text x="245.2" y="271.3">0 PLACES</text>
<text x="250.2" y="277.2">ANGULAR TOL</text>
<text x="268.7" y="277.2">3.0</text>
</g>
<g font-size="2">
<text x="279.1" y="232.9">DIMENSION UNITS</text>
<text x="301.7" y="232.9">SCALE</text>
<text x="249.8" y="235.9">GENERAL TOLERANCES</text>
<text x="251.4" y="238.4">(UNLESS SPECIFIED)</text>
<text x="279.1" y="244.2">DRWN BY</text>
<text x="301.7" y="244.2">DATE</text>
<text x="258.4" y="250.6">±</text>
<text x="268.7" y="250.6">±</text>
<text x="258.4" y="255.7">±</text>
<text x="268.7" y="255.7">±</text>
<text x="279.1" y="256">CHK'D BY</text>
<text x="301.7" y="256">DATE</text>
<text x="258.4" y="260.9">±</text>
<text x="268.7" y="260.9">±</text>
<text x="258.4" y="266.1">±</text>
<text x="268.7" y="266.1">±</text>
<text x="279.1" y="266.8">APPR BY</text>
<text x="301.7" y="266.8">DATE</text>
<text x="258.4" y="271.3">±</text>
<text x="268.7" y="271.3">±</text>
<text x="326.2" y="273.9">SERIES</text>
<text x="340.3" y="273.9">MATERIAL NUMBER</text>
<text x="380.8" y="273.9">CUSTOMER</text>
<text x="279.1" y="278.1">DRAWING SIZE</text>
<text x="296.3" y="278.6">THIRD ANGLE PROJECTION</text>
<text x="248" y="284.1">DRAFT WHERE APPLICABLE</text>
<text x="254.6" y="286.6">MUST REMAIN</text>
<text x="326.2" y="286.6">DOCUMENT NUMBER</text>
<text x="369.5" y="286.6">DOC TYPE</text>
<text x="380.8" y="286.6">DOC PART</text>
<text x="392.2" y="286.6">SHEET NUMBER</text>
<text x="243.3" y="290.7" transform="rotate(-90 243.3 290.7)">REV</text>
<text x="251.5" y="289.1">WITHIN DIMENSIONS</text>
</g>
<text font-size="1.8" x="266.4" y="277.2">±</text>
<g font-size="1.1">
<text x="5" y="293.6">FORMAT: Met-lega-master-tb-prod-A3</text>
<text x="5" y="295">REVISION: C</text>
<text x="5" y="296.4">DATE: 2017/02/06</text>
</g>
</svg>
